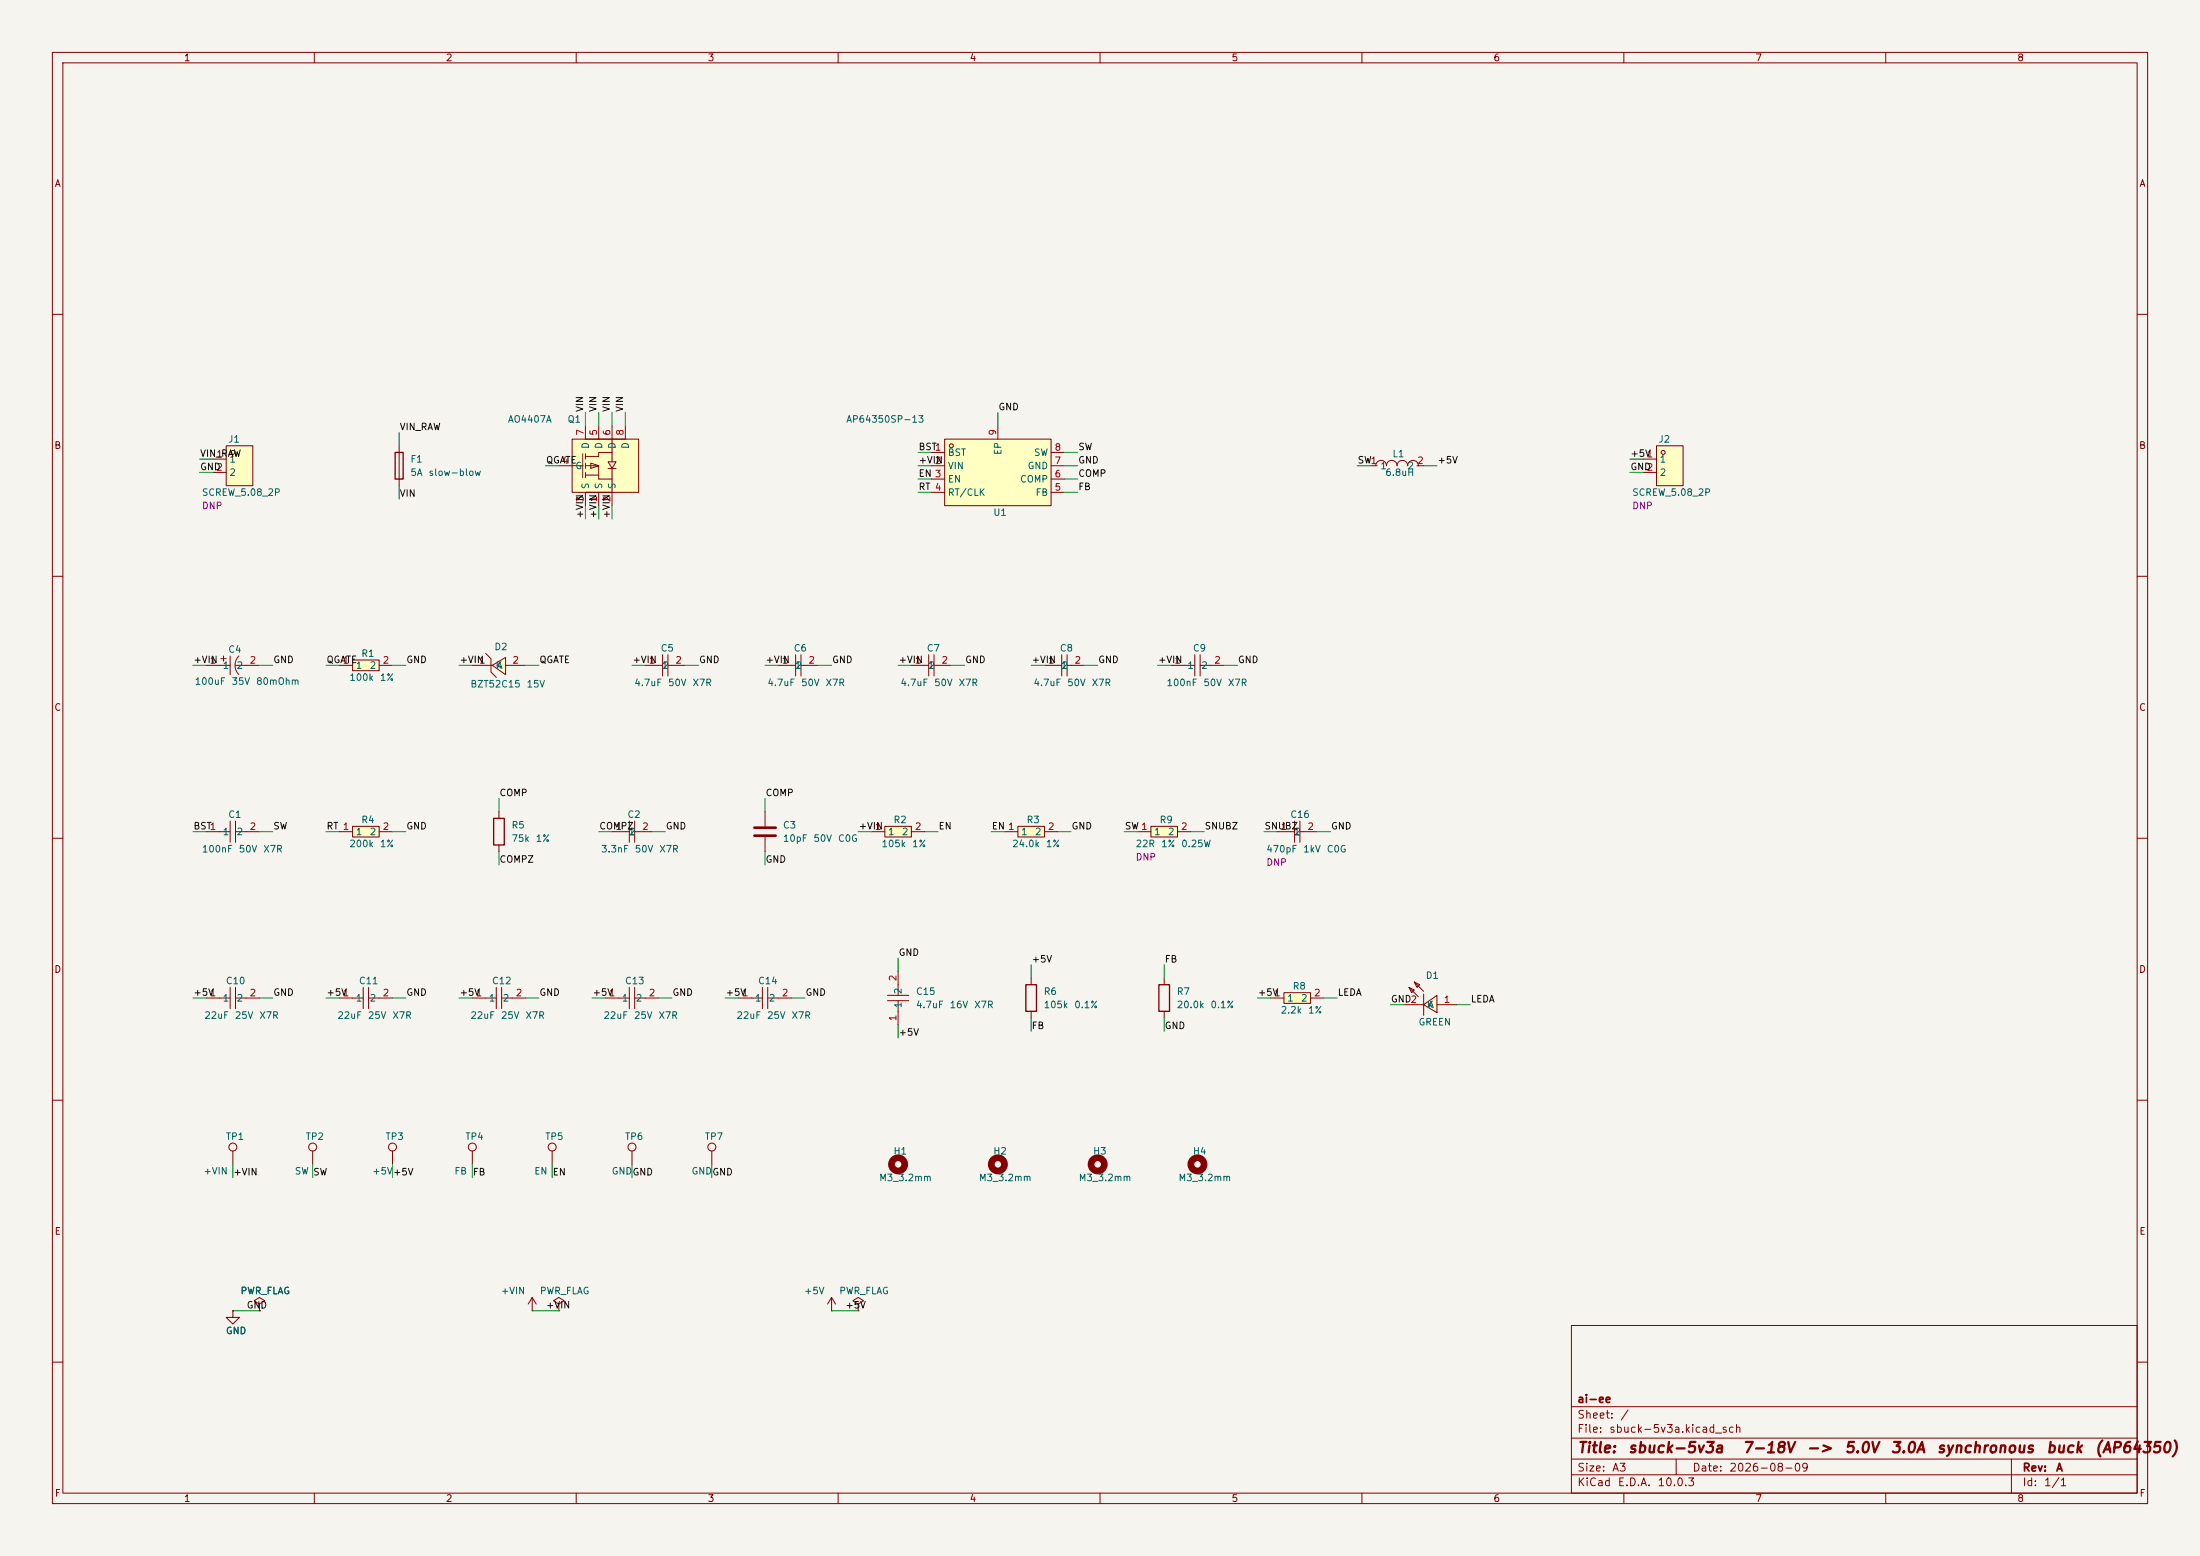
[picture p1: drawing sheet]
<svg xmlns="http://www.w3.org/2000/svg" width="420mm" height="297mm" viewBox="0 0 420 297" stroke-linecap="round" stroke-linejoin="round" font-family="sans-serif">
<path d="M0 0h420v297h-420z" fill="#f5f4ef" stroke="#f5f4ef" stroke-width=".19"/>
<g fill="none" stroke="#840000" stroke-width=".19">
<path d="M10 10h400v277h-400zM12 12h396v273h-396zM60 10v2M110 10v2M160 10v2M210 10v2M260 10v2M310 10v2M360 10v2M10 60h2M408 60h2M10 110h2"/>
<path d="M408 110h2M10 160h2M243.8 158.8h3.3M247.1 156.7v4.1M248.2 158.8h3.3M248.2 156.7v4.1M408 160h2M64.8 190.5h4.5M69.3 188.5v4M70.4 190.5h4.5M70.4 188.5v4M10 210h2"/>
<path d="M408 210h2M106.7 248.9l1-.6-1-.7-1 .7 1 .6v1.3M106.7 250.2h.1M300 253h108v32h-108zM10 260h2M300 278.5h108M300 274.5h108M300 268.5h108M320 278.5v3M384 278.5v6.5M408 260h2M60 285v2"/>
<path d="M110 285v2M160 285v2M210 285v2M260 285v2M300 281.5h108M310 285v2M360 285v2"/>
</g>
<path d="M180.3 83.8h20.4v12.7h-20.4z" fill="#ffffc2"/>
<g fill="none" stroke="#840000" stroke-width=".19">
<path d="M177.8 86.4h2.5M177.8 88.9h2.5M177.8 91.4h2.5M177.8 94h2.5M180.3 83.8h20.4v12.7h-20.4zM190.5 81.3v2.5M200.7 86.4h2.5M200.7 88.9h2.5M200.7 91.4h2.5M200.7 94h2.5"/>
<circle cx="181.6" cy="85.1" r=".38"/>
</g>
<path d="M316.2 85.1h5.1v7.6h-5.1z" fill="#ffffc2"/>
<g fill="none" stroke="#840000" stroke-width=".19">
<path d="M313.7 87.6h2.5M313.7 90.2h2.5M316.2 85.1h5.1v7.6h-5.1zM148.6 127h3.3M151.9 125v4M152.9 127h3.3M152.9 125v4"/>
<circle cx="317.5" cy="86.4" r=".38"/>
</g>
<path d="M67.3 126h5.1v2h-5.1z" fill="#ffffc2"/>
<g fill="none" stroke="#840000" stroke-width=".19">
<path d="M64.8 127h2.5M67.3 126h5.1v2h-5.1zM72.4 127h2.5M223.5 127h4.6M228.1 125v4M229.1 127h4.6M229.1 125v4M90.2 219.7v2.5M105.4 219.7v2.5M49.5 248.9l1-.6-1-.7-1 .7 1 .6v1.3M49.5 250.2h.1"/>
<circle cx="90.2" cy="218.9" r=".76"/>
<circle cx="105.4" cy="218.9" r=".76"/>
</g>
<g fill="#ffffc2">
<path d="M109.2 83.8h12.7v10.2h-12.7z"/>
<path d="M112.8 88.4l1.5 .5-1.5 .5z"/>
<path d="M116.1 88.1h1.5l-.8 1.3z"/>
</g>
<g fill="none" stroke="#840000" stroke-width=".19">
<path d="M106.7 88.9h4.5M109.2 83.8h12.7v10.2h-12.7zM111.2 86.6v4.6M111.8 88.9h2.5v2.5h2.5v-2M111.8 87.1h2.5v-.7h2.5v1.7M111.8 81.3v2.5h7.6v-2.5M111.8 86.6v1M111.8 88.4v1M111.8 90.2v1M111.8 90.7h2.5M112.8 88.4l1.5 .5-1.5 .5zM114.3 81.3v2.5"/>
<path d="M114.3 94v2.5M116.1 88.1h1.5l-.8 1.3zM116.1 89.4h1.5M116.8 94h-5v2.5M116.8 81.3v5.1M116.8 91.4v5.1M261.6 88.9h1.3M262.6 88.9a1.02 1.02 0 0 1 1.1-1 1.02 1.02 0 0 1 1 1 1.01 1.01 0 0 1 1-1 1.01 1.01 0 0 1 1 1 1.01 1.01 0 0 1 1-1 1.01 1.01 0 0 1 1 1 1.01 1.01 0 0 1 1.1-1 1.01 1.01 0 0 1 1 1M270.5 88.9h1.3M123.2 127h3.3M126.5 125v4M127.5 127h3.3"/>
<path d="M127.5 125v4M146 154.9v2.8M146 159.8v2.8M169.4 190h4.1M169.4 191h4.1M171.4 185.4v4.6M171.4 191v4.6M44.4 219.7v2.5M74.9 219.7v2.5M44.4 250.2v1.3h1.3l-1.3 1.2-1.2-1.2h1.2M44.4 250.2h.1M158.7 250.2h.1"/>
<path d="M158.7 247.6l-.7 1.3M158.7 247.6l.8 1.3M158.7 247.6v2.6M163.8 248.9l1-.6-1-.7-1 .7 1 .6v1.3M163.8 250.2h.1"/>
<circle cx="44.4" cy="218.9" r=".76"/>
<circle cx="74.9" cy="218.9" r=".76"/>
</g>
<path d="M144 158h4.1M144 159.5h4.1" fill="none" stroke="#840000" stroke-width=".51"/>
<path d="M94 127l2.5-1.5v3.3z" fill="#ffffc2"/>
<g fill="none" stroke="#840000" stroke-width=".19">
<path d="M76.2 85.1v7.6M90.2 127h3.8M92.7 124.7l1 1v2.6l1 1M94 127l2.5-1.5v3.3zM96.5 127h3.8M95.2 154.9v1.3M116.8 158.8h3.3M120.1 156.7v4.1M121.2 156.7v4.1M121.2 158.8h3.3M95.2 161.3v1.3M39.4 190.5h4.5"/>
<path d="M43.9 188.5v4M45 190.5h4.5M45 188.5v4M115.6 190.5h4.5M120.1 188.5v4M121.2 190.5h4.5M121.2 188.5v4M59.7 219.7v2.5M120.6 219.7v2.5M135.9 219.7v2.5M101.6 250.2h.1M101.6 247.6l-.8 1.3"/>
<path d="M101.6 247.6l.8 1.3M101.6 247.6v2.6"/>
<circle cx="59.7" cy="218.9" r=".76"/>
<circle cx="120.6" cy="218.9" r=".76"/>
<circle cx="135.9" cy="218.9" r=".76"/>
</g>
<path d="M75.4 86.4h1.6v5h-1.6zM94.2 156.2h2.1v5.1h-2.1z" fill="none" stroke="#840000" stroke-width=".25"/>
<path d="M43.2 85.1h5.1v7.6h-5.1z" fill="#ffffc2"/>
<g fill="none" stroke="#840000" stroke-width=".19">
<path d="M40.6 87.6h2.6M40.6 90.2h2.6M43.2 85.1h5.1v7.6h-5.1z"/>
<circle cx="44.5" cy="86.4" r=".38"/>
</g>
<path d="M67.3 157.7h5.1v2.1h-5.1z" fill="#ffffc2"/>
<g fill="none" stroke="#840000" stroke-width=".19">
<path d="M39.4 158.8h4.5M43.9 156.7v4.1M45 158.8h4.5M45 156.7v4.1M64.8 158.8h2.5M67.3 157.7h5.1v2.1h-5.1zM72.4 158.8h2.5M90.2 190.5h4.5M94.7 188.5v4M95.8 190.5h4.5M95.8 188.5v4M141 190.5h4.5"/>
<path d="M145.5 188.5v4M146.6 190.5h4.5M146.6 188.5v4M196.8 186.7v1.3M196.8 193v1.3M222.2 186.7v1.3M222.2 193v1.3"/>
</g>
<path d="M195.8 188h2.1v5h-2.1zM221.2 188h2.1v5h-2.1z" fill="none" stroke="#840000" stroke-width=".25"/>
<circle cx="171.4" cy="222.2" r="1.27" fill="none" stroke="#840000" stroke-width="1.3"/>
<path d="M168.9 157.7h5.1v2.1h-5.1z" fill="#ffffc2"/>
<path d="M39.4 127h4.5M42.2 125.7h1M42.7 125.2v1M43.9 125.2v3.6M45 127h4.5M45.6 125.2a2.54 2.54 0 0 0 0 3.6M166.4 158.8h2.5M168.9 157.7h5.1v2.1h-5.1zM174 158.8h2.5" fill="none" stroke="#840000" stroke-width=".19"/>
<path d="M194.3 157.7h5.1v2.1h-5.1z" fill="#ffffc2"/>
<path d="M191.8 158.8h2.5M194.3 157.7h5.1v2.1h-5.1zM199.4 158.8h2.5" fill="none" stroke="#840000" stroke-width=".19"/>
<circle cx="209.5" cy="222.2" r="1.27" fill="none" stroke="#840000" stroke-width="1.3"/>
<g fill="#ffffc2">
<path d="M269 188.5l1 .5-.5 .5z"/>
<path d="M270 187.4l1 .6-.5 .5z"/>
<path d="M271.8 191.8l2.5-1.8v3.3z"/>
</g>
<path d="M268 191.8h3.8M269 188.5l1 .5-.5 .5zM269 188.5l1.8 1.7M270 187.4l1 .6-.5 .5zM270 187.4l1.8 1.8M271.8 191.8l2.5-1.8v3.3zM271.8 189.7v4.1M274.3 191.8h3.8" fill="none" stroke="#840000" stroke-width=".19"/>
<circle cx="190.5" cy="222.2" r="1.27" fill="none" stroke="#840000" stroke-width="1.3"/>
<path d="M245.1 189.5h5.1v2h-5.1z" fill="#ffffc2"/>
<path d="M174 127h3.3M177.3 125v4M178.3 127h3.3M178.3 125v4M199.4 127h3.3M202.7 125v4M203.7 127h3.3M203.7 125v4M242.6 190.5h2.5M245.1 189.5h5.1v2h-5.1zM250.2 190.5h2.5" fill="none" stroke="#840000" stroke-width=".19"/>
<circle cx="228.6" cy="222.2" r="1.27" fill="none" stroke="#840000" stroke-width="1.3"/>
<path d="M219.7 157.7h5.1v2.1h-5.1z" fill="#ffffc2"/>
<path d="M217.2 158.8h2.5M219.7 157.7h5.1v2.1h-5.1zM224.8 158.8h2.5M44.4 250.2h.1M49.5 250.2h.1" fill="none" stroke="#840000" stroke-width=".19"/>
<g fill="none" stroke="#009600" stroke-width=".19">
<path d="M111.8 78.7v2.6M114.3 78.7v2.6M116.8 78.7v2.6M119.4 78.7v2.6M190.5 78.7v2.6M38.1 87.6h2.5M38.1 90.2h2.5M76.2 82.6v2.5M76.2 92.7v2.6M104.1 88.9h2.6M111.8 96.5v2.6M114.3 96.5v2.6"/>
<path d="M116.8 96.5v2.6M175.3 88.9h2.5M175.3 94h2.5M175.3 91.4h2.5M175.3 86.4h2.5M203.2 88.9h2.5M203.2 94h2.5M203.2 91.4h2.5M203.2 86.4h2.5M259.1 88.9h2.5M271.8 88.9h2.5M311.1 87.6h2.6"/>
<path d="M311.1 90.2h2.6M36.8 127h2.6M49.5 127h2.6M62.2 127h2.6M74.9 127h2.6M87.6 127h2.6M100.3 127h2.6M120.6 127h2.6M130.8 127h2.5M146 127h2.6M156.2 127h2.5M171.4 127h2.6"/>
<path d="M181.6 127h2.5M196.8 127h2.6M207 127h2.5M221 127h2.5M233.7 127h2.5M36.8 158.8h2.6M49.5 158.8h2.6M62.2 158.8h2.6M74.9 158.8h2.6M95.2 152.4v2.5M114.3 158.8h2.5M124.5 158.8h2.5"/>
<path d="M146 152.4v2.5M163.8 158.8h2.6M176.5 158.8h2.6M189.2 158.8h2.6M201.9 158.8h2.6M214.6 158.8h2.6M227.3 158.8h2.6M241.3 158.8h2.5M251.5 158.8h2.5M95.2 162.6v2.5M146 162.6v2.5M36.8 190.5h2.6"/>
<path d="M49.5 190.5h2.6M62.2 190.5h2.6M74.9 190.5h2.6M87.6 190.5h2.6M100.3 190.5h2.6M113 190.5h2.6M125.7 190.5h2.6M138.4 190.5h2.6M151.1 190.5h2.6M171.4 182.9v2.5M171.4 195.6v2.5M196.8 184.2v2.5"/>
<path d="M196.8 194.3v2.6M222.2 184.2v2.5M222.2 194.3v2.6M240 190.5h2.6M252.7 190.5h2.6M265.4 191.8h2.6M278.1 191.8h2.6M44.4 222.2v2.6M59.7 222.2v2.6M74.9 222.2v2.6M90.2 222.2v2.6M105.4 222.2v2.6"/>
<path d="M120.6 222.2v2.6M135.9 222.2v2.6M44.4 250.2h5.1M101.6 250.2h5.1M158.7 250.2h5.1"/>
</g>
<g font-size="2" fill="#840000">
<text x="301" y="277.8">Title:</text>
<text x="310.7" y="277.8">sbuck-5v3a</text>
<text x="332.5" y="277.8">7-18V</text>
<text x="344.7" y="277.8">-&gt;</text>
<text x="352" y="277.8">5.0V</text>
<text x="360.8" y="277.8">3.0A</text>
<text x="369.6" y="277.8">synchronous</text>
<text x="390.5" y="277.8">buck</text>
<text x="399.8" y="277.8">(AP64350)</text>
</g>
<g font-size="1.5" fill="#840000">
<text x="301" y="268.1">ai-ee</text>
<text x="301" y="273.8">File:</text>
<text x="301" y="271.1">Sheet:</text>
<text x="307.1" y="273.8">sbuck-5v3a.kicad_sch</text>
<text x="309.2" y="271.1">/</text>
<text x="301" y="281.2">Size:</text>
<text x="307.6" y="281.2">A3</text>
<text x="323" y="281.2">Date:</text>
<text x="330" y="281.2">2026-08-09</text>
<text x="386" y="281.2">Rev:</text>
<text x="392.4" y="281.2">A</text>
<text x="301" y="284">KiCad</text>
<text x="308.7" y="284">E.D.A.</text>
<text x="316.3" y="284">10.0.3</text>
<text x="386" y="284">Id:</text>
<text x="390.1" y="284">1/1</text>
</g>
<g font-size="1.3" fill="#840000">
<text x="35" y="12">1</text>
<text x="85" y="12">2</text>
<text x="135" y="12">3</text>
<text x="185" y="12">4</text>
<text x="235" y="12">5</text>
<text x="285" y="12">6</text>
<text x="335" y="12">7</text>
<text x="385" y="12">8</text>
<text x="10.3" y="36">A</text>
<text x="408.3" y="36">A</text>
<text x="10.3" y="86">B</text>
<text x="408.2" y="86">B</text>
<text x="10.3" y="136">C</text>
<text x="408.2" y="136">C</text>
<text x="10.3" y="186">D</text>
<text x="408.2" y="186">D</text>
<text x="10.3" y="236">E</text>
<text x="408.3" y="236">E</text>
<text x="10.3" y="286">F</text>
<text x="35" y="287">1</text>
<text x="85" y="287">2</text>
<text x="135" y="287">3</text>
<text x="185" y="287">4</text>
<text x="235" y="287">5</text>
<text x="285" y="287">6</text>
<text x="335" y="287">7</text>
<text x="385" y="287">8</text>
<text x="408.3" y="286">F</text>
</g>
<g font-size="1.3" fill="#0f0f0f">
<text x="76.2" y="82.4">VIN_RAW</text>
<text x="111.6" y="78.7" transform="rotate(-90 111.6 78.7)">VIN</text>
<text x="114.2" y="78.7" transform="rotate(-90 114.2 78.7)">VIN</text>
<text x="116.7" y="78.7" transform="rotate(-90 116.7 78.7)">VIN</text>
<text x="119.3" y="78.7" transform="rotate(-90 119.3 78.7)">VIN</text>
<text x="190.5" y="78.6">GND</text>
<text x="38.1" y="87.5">VIN_RAW</text>
<text x="104.1" y="88.8">QGATE</text>
<text x="175.3" y="88.8">+VIN</text>
<text x="175.3" y="86.2">BST1</text>
<text x="205.7" y="88.8">GND</text>
<text x="205.7" y="86.2">SW</text>
<text x="259.1" y="88.8">SW1</text>
<text x="274.3" y="88.8">+5V</text>
<text x="311.1" y="87.5">+5V</text>
<text x="38.1" y="90">GND</text>
<text x="76.2" y="95.1">VIN</text>
<text x="175.3" y="91.3">EN 3</text>
<text x="175.3" y="93.9">RT 4</text>
<text x="205.7" y="93.9">FB</text>
<text x="205.7" y="91.3">COMP</text>
<text x="311.1" y="90">GND</text>
<text x="111.6" y="99.1" transform="rotate(-90 111.6 99.1)">+VIN</text>
<text x="114.2" y="99.1" transform="rotate(-90 114.2 99.1)">+VIN</text>
<text x="116.7" y="99.1" transform="rotate(-90 116.7 99.1)">+VIN</text>
<text x="36.8" y="126.9">+VIN</text>
<text x="52.1" y="126.9">GND</text>
<text x="62.2" y="126.9">QGATE</text>
<text x="77.5" y="126.9">GND</text>
<text x="87.6" y="126.9">+VIN</text>
<text x="102.9" y="126.9">QGATE</text>
<text x="120.6" y="126.9">+VIN</text>
<text x="133.3" y="126.9">GND</text>
<text x="146" y="126.9">+VIN</text>
<text x="158.7" y="126.9">GND</text>
<text x="171.4" y="126.9">+VIN</text>
<text x="184.1" y="126.9">GND</text>
<text x="196.8" y="126.9">+VIN</text>
<text x="209.5" y="126.9">GND</text>
<text x="221" y="126.9">+VIN</text>
<text x="236.2" y="126.9">GND</text>
<text x="95.2" y="152.3">COMP</text>
<text x="146" y="152.3">COMP</text>
<text x="36.8" y="158.6">BST1</text>
<text x="52.1" y="158.6">SW</text>
<text x="62.2" y="158.6">RT 1</text>
<text x="77.5" y="158.6">GND</text>
<text x="114.3" y="158.6">COMPZ</text>
<text x="127" y="158.6">GND</text>
<text x="163.8" y="158.6">+VIN</text>
<text x="179.1" y="158.6">EN</text>
<text x="189.2" y="158.6">EN 1</text>
<text x="204.5" y="158.6">GND</text>
<text x="214.6" y="158.6">SW 1</text>
<text x="229.9" y="158.6">SNUBZ</text>
<text x="241.3" y="158.6">SNUBZ</text>
<text x="254" y="158.6">GND</text>
<text x="95.2" y="165">COMPZ</text>
<text x="146" y="165">GND</text>
<text x="171.4" y="182.8">GND</text>
<text x="196.8" y="184">+5V</text>
<text x="222.2" y="184">FB</text>
<text x="36.8" y="190.4">+5V</text>
<text x="52.1" y="190.4">GND</text>
<text x="62.2" y="190.4">+5V</text>
<text x="77.5" y="190.4">GND</text>
<text x="87.6" y="190.4">+5V</text>
<text x="102.9" y="190.4">GND</text>
<text x="113" y="190.4">+5V</text>
<text x="128.3" y="190.4">GND</text>
<text x="138.4" y="190.4">+5V</text>
<text x="153.7" y="190.4">GND</text>
<text x="240" y="190.4">+5V</text>
<text x="255.3" y="190.4">LEDA</text>
<text x="265.4" y="191.6">GND2</text>
<text x="280.7" y="191.6">LEDA</text>
<text x="171.4" y="198">+5V</text>
<text x="196.8" y="196.7">FB</text>
<text x="222.2" y="196.7">GND</text>
<text x="44.4" y="224.7">+VIN</text>
<text x="90.2" y="224.7">FB</text>
<text x="120.6" y="224.7">GND</text>
<text x="47" y="250.1">GND</text>
<text x="104.1" y="250.1">+VIN</text>
<text x="161.3" y="250.1">+5V</text>
</g>
<g font-size="1.3" fill="#006464">
<text x="96.9" y="81">AO4407A</text>
<text x="108.2" y="81">Q1</text>
<text x="161.4" y="81">AP64350SP-13</text>
<text x="43.5" y="84.8">J1</text>
<text x="43.7" y="88.6">1</text>
<text x="78.2" y="88.6">F1</text>
<text x="109.7" y="89.9">G</text>
<text x="112.7" y="85.8" transform="rotate(-90 112.7 85.8)">D</text>
<text x="115.3" y="85.8" transform="rotate(-90 115.3 85.8)">D</text>
<text x="117.8" y="85.8" transform="rotate(-90 117.8 85.8)">D</text>
<text x="120.4" y="85.8" transform="rotate(-90 120.4 85.8)">D</text>
<text x="180.8" y="87.3">BST</text>
<text x="180.8" y="89.9">VIN</text>
<text x="191.5" y="87" transform="rotate(-90 191.5 87)">EP</text>
<text x="196.1" y="89.9">GND</text>
<text x="197.3" y="87.3">SW</text>
<text x="263.4" y="89.9">1</text>
<text x="265.7" y="87.6">L1</text>
<text x="268.6" y="89.9">2</text>
<text x="316.5" y="84.8">J2</text>
<text x="316.7" y="88.6">1</text>
<text x="38.4" y="95">SCREW_5.08_2P</text>
<text x="43.7" y="91.1">2</text>
<text x="78.2" y="91.1">5A</text>
<text x="81.7" y="91.1">slow-blow</text>
<text x="112.7" y="93.5" transform="rotate(-90 112.7 93.5)">S</text>
<text x="115.3" y="93.5" transform="rotate(-90 115.3 93.5)">S</text>
<text x="117.8" y="93.5" transform="rotate(-90 117.8 93.5)">S</text>
<text x="180.8" y="92.4">EN</text>
<text x="180.8" y="95">RT/CLK</text>
<text x="194.6" y="92.4">COMP</text>
<text x="197.6" y="95">FB</text>
<text x="264.3" y="91.2">6.8uH</text>
<text x="311.5" y="95">SCREW_5.08_2P</text>
<text x="316.7" y="91.1">2</text>
<text x="189.5" y="98.8">U1</text>
<text x="43.5" y="124.9">C4</text>
<text x="68.9" y="125.7">R1</text>
<text x="94.3" y="124.4">D2</text>
<text x="126" y="124.7">C5</text>
<text x="151.4" y="124.7">C6</text>
<text x="176.8" y="124.7">C7</text>
<text x="202.2" y="124.7">C8</text>
<text x="227.6" y="124.7">C9</text>
<text x="37.1" y="131">100uF</text>
<text x="42.4" y="128">1</text>
<text x="44.1" y="131">35V</text>
<text x="45.1" y="128">2</text>
<text x="48.8" y="131">80mOhm</text>
<text x="66.6" y="130.3">100k</text>
<text x="67.8" y="128">1</text>
<text x="70.5" y="128">2</text>
<text x="72.4" y="130.3">1%</text>
<text x="89.7" y="131.5">BZT52C15</text>
<text x="94.5" y="128">K</text>
<text x="94.7" y="128">A</text>
<text x="100.4" y="131.5">15V</text>
<text x="121" y="131.3">4.7uF</text>
<text x="126.2" y="128">1</text>
<text x="126.3" y="128">2</text>
<text x="127.4" y="131.3">50V</text>
<text x="132.1" y="131.3">X7R</text>
<text x="146.4" y="131.3">4.7uF</text>
<text x="151.6" y="128">1</text>
<text x="151.7" y="128">2</text>
<text x="152.8" y="131.3">50V</text>
<text x="157.5" y="131.3">X7R</text>
<text x="171.8" y="131.3">4.7uF</text>
<text x="177" y="128">1</text>
<text x="177.1" y="128">2</text>
<text x="178.2" y="131.3">50V</text>
<text x="182.9" y="131.3">X7R</text>
<text x="197.2" y="131.3">4.7uF</text>
<text x="202.4" y="128">1</text>
<text x="202.5" y="128">2</text>
<text x="203.6" y="131.3">50V</text>
<text x="208.3" y="131.3">X7R</text>
<text x="222.6" y="131.3">100nF</text>
<text x="226.6" y="128">1</text>
<text x="229.2" y="128">2</text>
<text x="229.6" y="131.3">50V</text>
<text x="234.3" y="131.3">X7R</text>
<text x="42.4" y="159.7">1</text>
<text x="43.5" y="156.4">C1</text>
<text x="45.1" y="159.7">2</text>
<text x="67.8" y="159.7">1</text>
<text x="68.9" y="157.4">R4</text>
<text x="70.5" y="159.7">2</text>
<text x="97.5" y="158.5">R5</text>
<text x="97.5" y="161">75k</text>
<text x="102.2" y="161">1%</text>
<text x="119.7" y="156.4">C2</text>
<text x="119.9" y="159.7">1</text>
<text x="120" y="159.7">2</text>
<text x="149.4" y="158.5">C3</text>
<text x="149.4" y="161">10pF</text>
<text x="155.2" y="161">50V</text>
<text x="159.9" y="161">C0G</text>
<text x="169.4" y="159.7">1</text>
<text x="170.5" y="157.4">R2</text>
<text x="172.1" y="159.7">2</text>
<text x="194.8" y="159.7">1</text>
<text x="195.9" y="157.4">R3</text>
<text x="197.5" y="159.7">2</text>
<text x="220.2" y="159.7">1</text>
<text x="221.3" y="157.4">R9</text>
<text x="222.9" y="159.7">2</text>
<text x="246.2" y="156.4">C16</text>
<text x="246.9" y="159.7">1</text>
<text x="247" y="159.7">2</text>
<text x="38.4" y="163">100nF</text>
<text x="45.5" y="163">50V</text>
<text x="50.2" y="163">X7R</text>
<text x="66.6" y="162">200k</text>
<text x="72.4" y="162">1%</text>
<text x="114.6" y="163">3.3nF</text>
<text x="121.1" y="163">50V</text>
<text x="125.8" y="163">X7R</text>
<text x="168.2" y="162">105k</text>
<text x="174" y="162">1%</text>
<text x="193.1" y="162">24.0k</text>
<text x="199.6" y="162">1%</text>
<text x="216.7" y="162">22R</text>
<text x="221.6" y="162">1%</text>
<text x="225.4" y="162">0.25W</text>
<text x="241.6" y="163">470pF</text>
<text x="248.7" y="163">1kV</text>
<text x="253.2" y="163">C0G</text>
<text x="42.4" y="191.5">1</text>
<text x="43" y="188.2">C10</text>
<text x="45.1" y="191.5">2</text>
<text x="67.8" y="191.5">1</text>
<text x="68.4" y="188.2">C11</text>
<text x="70.5" y="191.5">2</text>
<text x="93.2" y="191.5">1</text>
<text x="93.8" y="188.2">C12</text>
<text x="95.9" y="191.5">2</text>
<text x="118.6" y="191.5">1</text>
<text x="119.2" y="188.2">C13</text>
<text x="121.3" y="191.5">2</text>
<text x="144" y="191.5">1</text>
<text x="144.6" y="188.2">C14</text>
<text x="146.7" y="191.5">2</text>
<text x="172.4" y="189.9" transform="rotate(-90 172.4 189.9)">2</text>
<text x="174.8" y="190.2">C15</text>
<text x="199.1" y="190.2">R6</text>
<text x="224.5" y="190.2">R7</text>
<text x="245.6" y="191.5">1</text>
<text x="246.7" y="189.2">R8</text>
<text x="248.3" y="191.5">2</text>
<text x="272.1" y="187.2">D1</text>
<text x="38.9" y="194.8">22uF</text>
<text x="44.7" y="194.8">25V</text>
<text x="49.4" y="194.8">X7R</text>
<text x="64.3" y="194.8">22uF</text>
<text x="70.1" y="194.8">25V</text>
<text x="74.8" y="194.8">X7R</text>
<text x="89.7" y="194.8">22uF</text>
<text x="95.5" y="194.8">25V</text>
<text x="100.2" y="194.8">X7R</text>
<text x="115.1" y="194.8">22uF</text>
<text x="120.9" y="194.8">25V</text>
<text x="125.6" y="194.8">X7R</text>
<text x="140.5" y="194.8">22uF</text>
<text x="146.3" y="194.8">25V</text>
<text x="151" y="194.8">X7R</text>
<text x="172.4" y="192.5" transform="rotate(-90 172.4 192.5)">1</text>
<text x="174.8" y="192.7">4.7uF</text>
<text x="181.2" y="192.7">16V</text>
<text x="185.9" y="192.7">X7R</text>
<text x="199.1" y="192.7">105k</text>
<text x="205" y="192.7">0.1%</text>
<text x="224.5" y="192.7">20.0k</text>
<text x="231" y="192.7">0.1%</text>
<text x="244.4" y="193.8">2.2k</text>
<text x="249.6" y="193.8">1%</text>
<text x="270.7" y="196">GREEN</text>
<text x="272.3" y="192.7">K</text>
<text x="272.5" y="192.7">A</text>
<text x="43" y="217.9">TP1</text>
<text x="58.3" y="217.9">TP2</text>
<text x="73.5" y="217.9">TP3</text>
<text x="88.7" y="217.9">TP4</text>
<text x="104" y="217.9">TP5</text>
<text x="119.2" y="217.9">TP6</text>
<text x="134.5" y="217.9">TP7</text>
<text x="170.5" y="220.7">H1</text>
<text x="189.5" y="220.7">H2</text>
<text x="208.6" y="220.7">H3</text>
<text x="227.6" y="220.7">H4</text>
<text x="38.7" y="224.5">+VIN</text>
<text x="56.2" y="224.5">SW SW</text>
<text x="71" y="224.5">+5V+5V</text>
<text x="86.7" y="224.5">FB</text>
<text x="101.9" y="224.5">EN EN</text>
<text x="116.7" y="224.5">GND</text>
<text x="131.9" y="224.5">GNDGND</text>
<text x="167.7" y="225.8">M3_3.2mm</text>
<text x="186.8" y="225.8">M3_3.2mm</text>
<text x="205.8" y="225.8">M3_3.2mm</text>
<text x="224.9" y="225.8">M3_3.2mm</text>
<text x="45.8" y="247.4">PWR_FLAG</text>
<text x="95.5" y="247.4">+VIN</text>
<text x="103" y="247.4">PWR_FLAG</text>
<text x="153.4" y="247.4">+5V</text>
<text x="160.1" y="247.4">PWR_FLAG</text>
<text x="43" y="255">GND</text>
</g>
<g font-size="1.3" fill="#a90000">
<text x="111.7" y="83.3" transform="rotate(-90 111.7 83.3)">7</text>
<text x="114.3" y="83.3" transform="rotate(-90 114.3 83.3)">5</text>
<text x="116.8" y="83.3" transform="rotate(-90 116.8 83.3)">6</text>
<text x="119.4" y="83.3" transform="rotate(-90 119.4 83.3)">8</text>
<text x="190.5" y="83.3" transform="rotate(-90 190.5 83.3)">9</text>
<text x="41.2" y="87.6">1</text>
<text x="107.2" y="88.9">4</text>
<text x="178.4" y="88.9">2</text>
<text x="201.2" y="88.9">7</text>
<text x="201.2" y="86.3">8</text>
<text x="270.4" y="88.9">2</text>
<text x="314.3" y="87.6">1</text>
<text x="41.2" y="90.1">2</text>
<text x="111.7" y="96" transform="rotate(-90 111.7 96)">3</text>
<text x="114.3" y="96" transform="rotate(-90 114.3 96)">1</text>
<text x="116.8" y="96" transform="rotate(-90 116.8 96)">2</text>
<text x="201.2" y="94">5</text>
<text x="201.2" y="91.4">6</text>
<text x="314.3" y="90.1">2</text>
<text x="39.9" y="127">1</text>
<text x="47.6" y="127">2</text>
<text x="65.3" y="127">1</text>
<text x="73" y="127">2</text>
<text x="91.4" y="127">1</text>
<text x="97.7" y="127">2</text>
<text x="123.8" y="127">1</text>
<text x="128.8" y="127">2</text>
<text x="149.2" y="127">1</text>
<text x="154.2" y="127">2</text>
<text x="174.6" y="127">1</text>
<text x="179.6" y="127">2</text>
<text x="200" y="127">1</text>
<text x="205" y="127">2</text>
<text x="224.1" y="127">1</text>
<text x="231.7" y="127">2</text>
<text x="47.6" y="158.7">2</text>
<text x="73" y="158.7">2</text>
<text x="117.4" y="158.7">1</text>
<text x="122.5" y="158.7">2</text>
<text x="166.9" y="158.7">1</text>
<text x="174.6" y="158.7">2</text>
<text x="200" y="158.7">2</text>
<text x="225.4" y="158.7">2</text>
<text x="244.4" y="158.7">1</text>
<text x="249.5" y="158.7">2</text>
<text x="39.9" y="190.5">1</text>
<text x="47.6" y="190.5">2</text>
<text x="65.3" y="190.5">1</text>
<text x="73" y="190.5">2</text>
<text x="90.7" y="190.5">1</text>
<text x="98.4" y="190.5">2</text>
<text x="116.1" y="190.5">1</text>
<text x="123.8" y="190.5">2</text>
<text x="141.5" y="190.5">1</text>
<text x="149.2" y="190.5">2</text>
<text x="171.4" y="187.4" transform="rotate(-90 171.4 187.4)">2</text>
<text x="243.1" y="190.5">1</text>
<text x="250.8" y="190.5">2</text>
<text x="275.5" y="191.7">1</text>
<text x="171.4" y="195" transform="rotate(-90 171.4 195)">1</text>
</g>
<g font-size="1.3" fill="#840084">
<text x="38.4" y="97.5">DNP</text>
<text x="311.5" y="97.5">DNP</text>
<text x="216.7" y="164.6">DNP</text>
<text x="241.6" y="165.6">DNP</text>
</g>
</svg>
